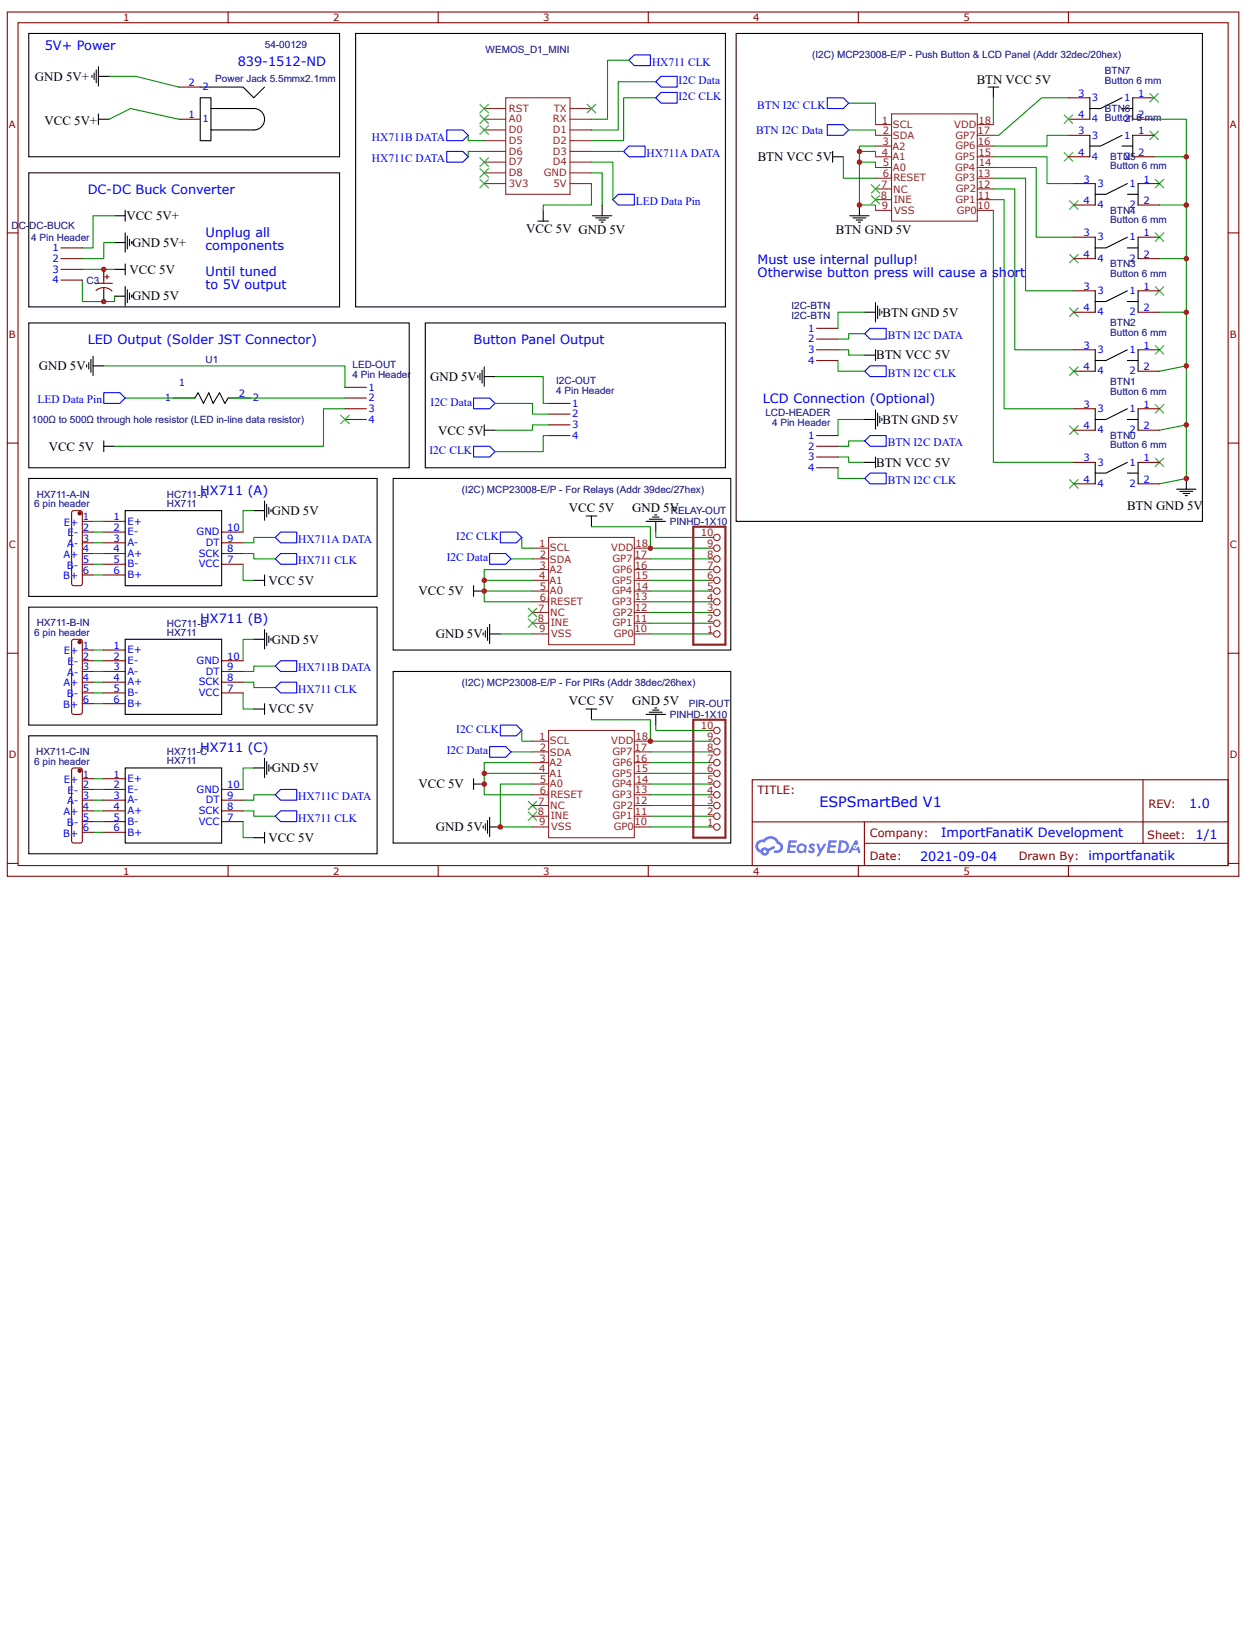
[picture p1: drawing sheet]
<svg xmlns="http://www.w3.org/2000/svg" width="216mm" height="279mm" viewBox="0 0 216 279" stroke-linecap="round" stroke-linejoin="round" font-family="sans-serif">
<g fill="none" stroke="#800" stroke-width=".18">
<path d="M1.3 2.1h211.1v148.1h-211.1zM3.1 3.9h207.5v144.5h-207.5zM39.1 2.1v1.8M75.1 2.1v1.8M111.2 2.1v1.8M147.2 2.1v1.8M183.2 2.1v1.8M1.3 39.9h1.8M210.6 39.9h1.8M1.3 75.9h1.8M210.6 75.9h1.8M1.3 112h1.8"/>
<path d="M210.6 112h1.8M129 133.7h81.6v14.7h-81.6zM196 133.7v10.9M1.3 148h1.8M39.1 148.4v1.8M75.1 148.4v1.8M111.2 148.4v1.8M129 140.9h81.5M147.2 148.4v1.8M148.2 144.6h62.3M148.2 140.9v7.3M183.2 148.4v1.8"/>
<path d="M210.6 148h1.8"/>
</g>
<g fill="#58f">
<path d="M138.9 144.7l.4-.1h.3l.2 .2-.2 .3a.25 .25 0 0 0-.2-.2 .25 .25 0 0 0-.3 .1v.1a.76 .76 0 0 1 .5 1l-.6 .1-.5-.2 .3-.3 .4 .2 .1-.2a.92 .92 0 0 1-.5-.9z"/>
<path d="M140 144.6h.4l.3 1 .6-1h.4l-1.3 2.2h-.4l.5-.8z"/>
<path d="M135.2 144l1.4 .1 .1 .1-.2 .2h-.9v.5h.8l.1 .2-.2 .2h-.8l-.1 .5h.8l.1 .1 .1 .3h-1.5z"/>
<path d="M142.1 144l1.4 .1v.1l-.2 .2h-.8l-.1 .5h.8l.2 .2-.2 .2h-.9v.5h.8l.1 .1v.3h-1.4z"/>
<path d="M146.7 144.1h.3l.2 .6-.3 .2a.37 .37 0 0 0-.6 .1 .37 .37 0 0 0 .3 .5 .37 .37 0 0 0 .4-.3l.3-.1 .3 1.1h-.4l-.2-.5h-.8l-.3 .5h-.5z"/>
<path d="M143.9 144l-.3 2.2h.7a1.1 1.1 0 0 0 1.3-1.1 1.1 1.1 0 0 0-1.3-1.1zM144.3 144.4a.74 .74 0 0 1 .9 .9 .74 .74 0 0 1-1.1 .5z"/>
<path d="M136.8 144.9a.8 .8 0 0 0 0 1.1 .8 .8 0 0 0 1.1 .1l.3 .1 .2-1.2-.3-.1a.79 .79 0 0 0-1.3 0zM137 145.4a.48 .48 0 0 1 .9 0 .48 .48 0 0 1-.9 0z"/>
<path d="M129.9 144.2a1.14 1.14 0 0 0 .5 2 .75 .75 0 0 0 .9 .5 .75 .75 0 0 0 .6-.8l1-.5-.2-.4-1 .5a.76 .76 0 0 0-1.3 .2 .72 .72 0 0 1-.3-1 .72 .72 0 0 1 1-.2 1.11 1.11 0 0 1 1.2-.7 1.11 1.11 0 0 1 .9 .9 .59 .59 0 0 1 .6 .7 .59 .59 0 0 1-.8 .4l-.3 .2a.95 .95 0 0 0 1.1 .1 .98 .98 0 0 0 .5-1 .98 .98 0 0 0-.7-.8 1.64 1.64 0 0 0-2.8-.4h-.4zM130.9 146a.28 .28 0 0 1 .5 0 .28 .28 0 0 1-.5 0z"/>
<circle cx="146.7" cy="145.1" r=".14"/>
</g>
<g fill="none" stroke="#000" stroke-width=".18">
<path d="M4.9 5.7h53.3v21.2h-53.3zM15.8 12.9v.4M16.1 12.5v1.1M16.5 12v2.2M16.9 11.4v3.3M16.9 19.5v1.9M16.9 13.1h1.8M34.3 14.9h7.4l1.8 1.9 1.9-1.9M36.2 18.6h7.3a1.84 1.84 0 0 1 1.9 1.8 1.84 1.84 0 0 1-1.9 1.9h-7.3zM36.2 18.6v-1.8h-1.9v7.3h1.9v-1.8M61 5.7h63.4v46.9h-63.4zM126.2 5.7h80v83.7h-80z"/>
<path d="M169.4 14.9h1.9M170.4 14.9v1.9M4.9 29.6h53.3v23h-53.3zM16.9 20.4h1.8M19.6 37h1.9M21.5 36.1v1.8M21.5 39.9v3.3M92.2 37.9h1.9M93.2 36.1v1.8M101.6 37h3.3M102.2 37.4h2.2M102.7 37.7h1.1"/>
<path d="M103.1 38.1h.3M103.3 35.1v1.9M142.8 26.9h1.8M142.8 26v1.8M145.7 37h3.3M146.3 37.4h2.2M146.8 37.7h1.1M147.2 38.1h.4M147.4 35.1v1.9M4.9 55.4h65.3v24.8h-65.3zM19.6 46.2h1.9M19.6 50.8h1.9"/>
<path d="M19.6 41.6h1.9M21.5 45.3v1.8M21.5 49.1v3.3M21.8 40.5v2.2M21.8 49.7v2.2M22.2 41v1.1M22.2 50.2v1.1M22.6 41.4v.4M22.6 50.6v.4M72.9 55.4h51.5v24.8h-51.5zM148.3 53.5h1.8M150.1 51.9v3.3"/>
<path d="M150.1 60v1.8M150.5 52.4v2.2M150.9 53v1.1M151.2 53.3v.4M14.9 62.5v.4M15.2 62.2v1.1M15.6 61.6v2.2M16 62.7h1.8M16 61.1v3.3M17.8 76.5h1.8M17.8 75.6v1.8M33.4 68.2l.6-.9 .9 1.8 .9-1.8 .7 1.8 1.1-1.8 1 1.8 .5-.9h.2"/>
<path d="M81.9 64.4v.3M82.3 64v1.1M82.7 63.5v2.2M83 73.7h1.9M83 62.9v3.3M83 72.8v1.9M83 64.6h1.9M148.3 60.9h1.8M148.3 71.9h1.8M148.3 79.3h1.8M150.1 70.3v3.3M150.1 78.3v1.9"/>
<path d="M150.5 70.8v2.2M150.9 71.4v1.1M151.2 71.7v.4M4.9 82h59.8v20.2h-59.8zM21.5 87.5h16.5v12.9h-16.5zM43.5 87.5h1.9M43.5 99.5h1.9M45.4 85.9v3.3M45.4 98.6v1.8M45.7 86.4v2.2M46.1 87v1.1M46.5 87.3v.4"/>
<path d="M201.8 83.9h3.3M202.3 84.2h2.2M202.9 84.6h1.1M203.3 85h.3M203.4 82v1.9"/>
</g>
<g fill="none" stroke="#080" stroke-width=".18">
<path d="M18.7 13.1h4.6l7.4 1.8M107.9 10.3h-3.7v10.1h-2.8M112.5 16.8h-5.6v7.3h-5.5M112.5 14h-6.5v8.3h-4.6M145.5 17.7h4.6v3.7M170.4 16.8v4.6M183.2 16.8h-4.6l-7.3 6.4h-.9M18.7 20.4l3.7-1.8 8.3 1.8M19.6 37h-3.6v5.5h-1.9M101.4 29.6h1.9v5.5M101.4 27.8h3.7v6.4M101.4 31.5v3.6h-8.2v1"/>
<path d="M101.4 26h5.5M144.6 26.9v3.6h5.5M145.5 22.3h4.6v.9M147.4 26h2.7v.9M147.4 27.8h2.7v.9M150.1 25h-2.7v10.1h2.7v1M170.4 26.9h9.1v4.6h4.6M170.4 28.7h7.3v12h6.4M170.4 30.5h5.5v19.3h8.2M170.4 32.4h3.6v27.6h10.1M170.4 34.2h1.8v35.9h11.9M170.4 36.1v43.2h13.7"/>
<path d="M197.9 26.9h5.5v8.2M198.8 35.1h4.6v9.2M14.1 48v3.7h5.5v-.9M14.1 46.2h5.5M143.7 60h1.8v.9h2.8M148.3 53.5h-4.6v2.8M148.3 57.2h-2.8v.9h-1.8M198.8 53.5h4.6v9.2M198.8 44.3h4.6v9.2M17.8 62.7h41.3v3.7M21.5 68.2h11.9M59.1 70.1h-3.6v6.4h-35.9"/>
<path d="M84.9 64.6h8.3v4.5h.9M84.9 69.1h6.4v1.9h2.8M94.1 72.8h-2.8v.9h-6.4M94.1 74.7h-.9v2.7h-8.3M143.7 61.8v1.8h4.6M143.7 78.3h1.8v1h2.8M148.3 75.6h-2.8v.9h-1.8M148.3 71.9h-4.6v2.8M198.8 73.7l4.6-.9v9.2l-4.6 .9M198.8 63.6l4.6-.9v10.1M41.7 96.7v2.8h1.8M43.5 87.5h-1.8v3.7"/>
<path d="M143.7 80.2v1.8h4.6"/>
</g>
<g fill="none" stroke="#8d2323" stroke-width=".18">
<path d="M83 18.6h3.7M86.7 16.8h11v16.5h-11zM97.7 18.6h3.7M152.9 19.5h14.7v18.4h-14.7zM83 31.5h3.7M83 29.6h3.7M83 22.3h3.7M83 20.4h3.7M83 27.8h3.7M83 26h3.7M83 24.1h3.7M97.7 31.5h3.7"/>
<path d="M97.7 29.6h3.7M97.7 22.3h3.7M97.7 20.4h3.7M97.7 27.8h3.7M97.7 26h3.7M97.7 24.1h3.7M150.1 21.4h2.8M150.1 23.2h2.8M150.1 25h2.8M150.1 26.9h2.8M150.1 28.7h2.8M150.1 30.5h2.8"/>
<path d="M150.1 32.4h2.8M150.1 34.2h2.8M150.1 36.1h2.8M167.6 21.4h2.8M167.6 23.2h2.8M167.6 25h2.8M167.6 26.9h2.8M167.6 28.7h2.8M167.6 30.5h2.8M167.6 32.4h2.8M167.6 34.2h2.8M167.6 36.1h2.8"/>
</g>
<g fill="#000">
<path d="M82.3 17.9l1.5 1.4zM83.8 17.9l-1.5 1.4z"/>
<path d="M82.3 19.7l1.5 1.5zM83.8 19.7l-1.5 1.5z"/>
<path d="M100.7 17.9l1.5 1.4zM102.2 17.9l-1.5 1.4z"/>
<path d="M82.3 21.5l1.5 1.5zM82.3 23l1.5-1.5z"/>
<path d="M82.3 30.7l1.5 1.5zM83.8 30.7l-1.5 1.5z"/>
<path d="M82.3 28.9l1.5 1.5zM83.8 28.9l-1.5 1.5z"/>
<path d="M82.3 27.1l1.5 1.4zM83.8 27.1l-1.5 1.4z"/>
<path d="M149.4 31.7l1.5 1.4zM150.9 31.7l-1.5 1.4z"/>
<path d="M149.4 33.5l1.5 1.5zM150.9 33.5l-1.5 1.5z"/>
<path d="M58.4 71.2l1.5 1.4zM59.9 71.2l-1.5 1.4z"/>
</g>
<g fill="none" stroke="#3c3" stroke-width=".18">
<path d="M82.3 17.9l1.5 1.4M82.3 19.7l1.5 1.5M83.8 17.9l-1.5 1.4M83.8 19.7l-1.5 1.5M100.7 17.9l1.5 1.4M102.2 17.9l-1.5 1.4M82.3 21.5l1.5 1.5M82.3 30.7l1.5 1.5M82.3 28.9l1.5 1.5M82.3 27.1l1.5 1.4M83.8 21.5l-1.5 1.5M83.8 30.7l-1.5 1.5"/>
<path d="M83.8 28.9l-1.5 1.5M83.8 27.1l-1.5 1.4M149.4 31.7l1.5 1.4M149.4 33.5l1.5 1.5M150.9 31.7l-1.5 1.4M150.9 33.5l-1.5 1.5M58.4 71.2l1.5 1.4M59.9 71.2l-1.5 1.4"/>
</g>
<g fill="none" stroke="#00f" stroke-width=".18">
<path d="M107.9 10.3l.9-.9h2.7v1.8h-2.7zM112.5 16.8l.9-1h2.7v1.9h-2.7zM112.5 14l.9-.9h2.7v1.8h-2.7zM141.9 16.8h2.7l.9 .9-.9 .9h-2.7zM106 33.3h2.8v1.8h-2.8l-.9-.9zM107.9 25h2.7v1.9h-2.7l-1-.9zM141.9 21.4h2.7l.9 .9-.9 .9h-2.7zM149.2 56.3h2.8v1.8h-2.8l-.9-.9zM17.8 67.3h2.8l.9 .9-.9 .9h-2.8zM81.2 68.2h2.8l.9 .9-.9 1h-2.8zM81.2 76.5h2.8l.9 .9-.9 .9h-2.8zM149.2 62.7h2.8v1.9h-2.8l-.9-1z"/>
<path d="M149.2 74.7h2.8v1.8h-2.8l-.9-.9zM48.1 94.9h2.8v1.8h-2.8l-.9-.9zM48.1 91.2h2.8v1.8h-2.8l-.9-.9zM149.2 81.1h2.8v1.8h-2.8l-.9-.9z"/>
</g>
<g fill="none" stroke="#800" stroke-width=".18">
<path d="M30.7 14.9h3.6M30.7 20.4h3.6M10.4 42.5h3.7M10.4 44.3h3.7M10.4 46.2h3.7M10.4 48h3.7M140 56.3h3.7M140 58.1h3.7M140 60h3.7M29.7 68.2h3.7M39.3 68.2h3.7M59.1 68.2h3.7"/>
<path d="M59.1 66.4h3.7M59.1 70.1h3.7M59.1 71.9h3.7M94.1 69.1h3.6M94.1 71h3.6M94.1 72.8h3.6M94.1 74.7h3.6M140 61.8h3.7M140 74.7h3.7M140 76.5h3.7M140 78.3h3.7M12.4 87.6l.2-.1h1.2l.3 .3v12.2l-.3 .4h-1.2l-.3-.3v-12.2z"/>
<path d="M17.8 91.2h3.7M17.8 89.4h3.7M17.8 93h3.7M17.8 94.9h3.7M17.8 98.6h3.7M17.8 96.7h3.7M38 91.2h3.7M38 93h3.7M38 94.9h3.7M38 96.7h3.7M140 80.2h3.7"/>
</g>
<circle cx="13.7" cy="88" r=".28" fill="#800"/>
<g fill="none" stroke="#800" stroke-width=".18">
<path d="M14.1 89.4h1.9M14.1 91.2h1.9M14.1 93h1.9M14.1 94.9h1.9M14.1 96.7h1.9M14.1 98.6h1.9M12.4 109.7l.2-.1h1.2l.3 .3v12.2l-.3 .3h-1.2l-.3-.2v-12.2z"/>
<circle cx="13.7" cy="88" r=".28"/>
</g>
<g fill="none" stroke="#080" stroke-width=".18">
<path d="M80.3 23.2v.9h2.7M83 26h-2.7v.9M19.6 41.6h-1.8v2.7h-3.7M39.3 68.2h19.8M16 89.4h1.8M16 91.2h1.8M16 93h1.8M16 94.9h1.8M16 96.7h1.8M16 98.6h1.8M41.7 94.9h1.8v.9h3.7M47.2 92.1h-3.7v.9h-1.8"/>
<path d="M16 118.8h1.8M16 116.9h1.8M16 115.1h1.8M16 113.3h1.8M16 111.4h1.8M41.7 116.9h1.8v1h3.7M47.2 114.2h-3.7v.9h-1.8M16 120.6h1.8"/>
</g>
<g fill="#000">
<path d="M182.5 26.1l1.5 1.5zM184 26.1l-1.5 1.5z"/>
<path d="M183.4 34.4l1.5 1.5zM184.9 34.4l-1.5 1.5z"/>
<path d="M197.2 22.5l1.5 1.4zM198.7 22.5l-1.5 1.4z"/>
<path d="M198.1 39.9l1.5 1.5zM199.6 39.9l-1.5 1.5z"/>
<path d="M198.1 30.7l1.5 1.5zM199.6 30.7l-1.5 1.5z"/>
<path d="M183.4 52.8l1.5 1.5zM184.9 52.8l-1.5 1.5z"/>
<path d="M183.4 43.6l1.5 1.5zM184.9 43.6l-1.5 1.5z"/>
<path d="M198.1 59.2l1.5 1.5zM199.6 59.2l-1.5 1.5z"/>
<path d="M198.1 49.1l1.5 1.5zM198.1 50.6l1.5-1.5z"/>
<path d="M183.4 62.9l1.5 1.5zM184.9 62.9l-1.5 1.5z"/>
<path d="M183.4 73l1.5 1.5zM184.9 73l-1.5 1.5z"/>
<path d="M198.1 69.3l1.5 1.5zM199.6 69.3l-1.5 1.5z"/>
<path d="M198.1 78.5l1.5 1.5zM199.6 78.5l-1.5 1.5z"/>
<path d="M183.4 82.2l1.5 1.5zM184.9 82.2l-1.5 1.5z"/>
</g>
<g fill="none" stroke="#3c3" stroke-width=".18">
<path d="M182.5 26.1l1.5 1.5M183.4 34.4l1.5 1.5M184 26.1l-1.5 1.5M184.9 34.4l-1.5 1.5M197.2 22.5l1.5 1.4M198.1 39.9l1.5 1.5M198.1 30.7l1.5 1.5M198.7 22.5l-1.5 1.4M199.6 39.9l-1.5 1.5M199.6 30.7l-1.5 1.5M183.4 52.8l1.5 1.5M183.4 43.6l1.5 1.5"/>
<path d="M184.9 52.8l-1.5 1.5M184.9 43.6l-1.5 1.5M198.1 59.2l1.5 1.5M198.1 49.1l1.5 1.5M199.6 59.2l-1.5 1.5M199.6 49.1l-1.5 1.5M183.4 62.9l1.5 1.5M183.4 73l1.5 1.5M184.9 62.9l-1.5 1.5M184.9 73l-1.5 1.5M198.1 69.3l1.5 1.5M198.1 78.5l1.5 1.5"/>
<path d="M199.6 69.3l-1.5 1.5M199.6 78.5l-1.5 1.5M183.4 82.2l1.5 1.5M184.9 82.2l-1.5 1.5"/>
</g>
<path d="M76.6 22.3h2.8l.9 .9-.9 .9h-2.8zM76.6 26h2.8l.9 .9-.9 .9h-2.8z" fill="none" stroke="#00f" stroke-width=".18"/>
<circle cx="13.7" cy="110" r=".28" fill="#800"/>
<g fill="none" stroke="#800" stroke-width=".18">
<path d="M14.1 111.4h1.9M14.1 113.3h1.9M14.1 115.1h1.9M14.1 116.9h1.9M14.1 118.8h1.9M17.8 111.4h3.7M17.8 113.3h3.7M17.8 115.1h3.7M17.8 116.9h3.7M17.8 118.8h3.7M38 113.3h3.7M38 115.1h3.7"/>
<path d="M38 116.9h3.7M38 118.8h3.7M12.4 131.7l.2-.1h1.2l.3 .3v12.2l-.3 .4h-1.2l-.3-.3v-12.2zM14.1 120.6h1.9M17.8 120.6h3.7"/>
<circle cx="13.7" cy="110" r=".28"/>
</g>
<path d="M41.7 118.8v2.7h1.8M43.5 109.6h-1.8v3.7M16 139h1.8M16 137.2h1.8M16 135.3h1.8M16 133.5h1.8M41.7 139h1.8v.9h3.7M47.2 136.2h-3.7v1h-1.8M16 142.7h1.8M16 140.8h1.8" fill="none" stroke="#080" stroke-width=".18"/>
<path d="M48.1 113.3h2.8v1.8h-2.8l-.9-.9zM48.1 116.9h2.8v1.9h-2.8l-.9-.9z" fill="none" stroke="#00f" stroke-width=".18"/>
<path d="M4.9 104.1h59.8v20.2h-59.8zM21.5 109.6h16.5v12.9h-16.5zM43.5 109.6h1.9M45.4 107.9v3.3M45.7 108.5v2.2M46.1 109v1.1M46.5 109.4v.4M43.5 121.5h1.9M45.4 120.6v1.9" fill="none" stroke="#000" stroke-width=".18"/>
<circle cx="13.7" cy="132.1" r=".28" fill="#800"/>
<g fill="none" stroke="#800" stroke-width=".18">
<path d="M183.2 16.8h3.7M194.2 16.8h3.7M183.2 20.4h3.7M183.2 23.2h3.7M183.2 26.9h3.7M184.1 31.5h3.7M184.1 35.1h3.7M194.2 20.4h3.7M194.2 23.2h3.7M194.2 26.9h3.7M195.2 31.5h3.6M195.2 35.1h3.6"/>
<path d="M16.3 48.6h3M16.5 49.8a1.98 1.98 0 0 1 2.7 .1M17.8 48v.6M17.8 49.3v.5M18 47.5h.7M18.3 47.1v.7M184.1 40.7h3.7M184.1 44.3h3.7M184.1 49.8h3.7M184.1 53.5h3.7M184.1 60h3.7M195.2 40.7h3.6"/>
<path d="M195.2 44.3h3.6M195.2 49.8h3.6M195.2 53.5h3.6M195.2 60h3.6M184.1 63.6h3.7M184.1 70.1h3.7M184.1 73.7h3.7M184.1 79.3h3.7M195.2 63.6h3.6M195.2 70.1h3.6M195.2 73.7h3.6M195.2 79.3h3.6"/>
<path d="M184.1 82.9h3.7M195.2 82.9h3.6M14.1 133.5h1.9M14.1 135.3h1.9M14.1 137.2h1.9M14.1 139h1.9M17.8 133.5h3.7M17.8 135.3h3.7M17.8 137.2h3.7M17.8 139h3.7M38 135.3h3.7M38 137.2h3.7"/>
<path d="M38 139h3.7M14.1 140.8h1.9M14.1 142.7h1.9M17.8 140.8h3.7M17.8 142.7h3.7M38 140.8h3.7"/>
<circle cx="13.7" cy="132.1" r=".28"/>
</g>
<g fill="none" stroke="#080" stroke-width=".18">
<path d="M183.2 23.2h-3.7v1.8h-9.1M197.9 20.4h5.5v6.5M83 99.5h8.3M87.6 95.8h3.7M89.5 92.1v1.9h1.8M91.3 97.6h-8.3v3.7M101.4 90.3h10.1v3.7h10.1M111.5 99.5h10.1M111.5 97.6h10.1M111.5 95.8h10.1M112.5 91.2v.9h9.1M83 101.3v1.9h8.3"/>
<path d="M83 101.3h8.3M85.8 108.7h5.5M111.5 108.7h10.1M111.5 106.8h10.1M111.5 105h10.1M111.5 103.2h10.1M111.5 101.3h10.1M43.5 131.6h-1.8v3.7M83 132.6h8.3M87.6 128.9h3.7M89.5 125.2v1.8h1.8M91.3 134.4h-5.5v7.4h5.5"/>
<path d="M91.3 130.7h-8.3v5.5h8.3M101.4 123.4h10.1v3.6h10.1M111.5 128.9h10.1M111.5 132.6h10.1M111.5 130.7h10.1M111.5 134.4h10.1M111.5 136.2h10.1M111.5 138.1h10.1M111.5 139.9h10.1M112.5 124.3v.9h9.1M41.7 140.8v2.8h1.8M111.5 141.8h10.1"/>
</g>
<path d="M84 94.9h2.7l.9 .9-.9 .9h-2.7zM85.8 91.2h2.8l.9 .9-.9 .9h-2.8zM48.1 135.3h2.8v1.9h-2.8l-.9-1zM48.1 139h2.8v1.8h-2.8l-.9-.9zM84 128h2.7l.9 .9-.9 .9h-2.7zM85.8 124.3h2.8l.9 .9-.9 .9h-2.8z" fill="none" stroke="#00f" stroke-width=".18"/>
<g fill="none" stroke="#000" stroke-width=".18">
<path d="M186.9 16.8v3.6M192.4 16.8l-3.7 1.8h-1.8M192.4 18.6h1.8M194.2 16.8v3.6M186.9 23.2v3.7M187.8 31.5v3.6M192.4 23.2l-3.7 1.8h-1.8M192.4 25h1.8M193.3 31.5l-3.6 1.8h-1.9M193.3 33.3h1.9M194.2 23.2v3.7M195.2 31.5v3.6"/>
<path d="M17.8 46.2v1.8M17.8 49.8v1.9M187.8 40.7v3.6M187.8 49.8v3.7M187.8 60v3.6M193.3 40.7l-3.6 1.8h-1.9M193.3 49.8l-3.6 1.9h-1.9M193.3 60l-3.6 1.8h-1.9M193.3 42.5h1.9M193.3 51.7h1.9M195.2 40.7v3.6M195.2 49.8v3.7"/>
<path d="M195.2 60v3.6M187.8 70.1v3.6M187.8 79.3v3.6M193.3 70.1l-3.6 1.8h-1.9M193.3 79.3l-3.6 1.8h-1.9M193.3 61.8h1.9M193.3 71.9h1.9M195.2 70.1v3.6M195.2 79.3v3.6M67.4 82h57.9v29.4h-57.9zM100.5 88.4h1.8M101.4 88.4v1.9"/>
<path d="M110.8 89.4h3.3M111.4 89h2.2M111.9 88.6h1.1M112.3 88.3h.3M112.5 89.4v1.8M193.3 81.1h1.9M67.4 115.1h57.9v29.4h-57.9zM81.2 101.3h1.8M81.2 100.4v1.8M82.9 108.5v.3M83.2 108.1v1.1M83.6 107.6v2.2"/>
<path d="M84 108.7h1.8M84 107v3.3M4.9 126.1h59.8v20.2h-59.8zM21.5 131.6h16.5v12.9h-16.5zM43.5 131.6h1.9M45.4 130v3.3M45.7 130.5v2.2M46.1 131.1v1.1M46.5 131.5v.3M81.2 133.5v1.8M81.2 134.4h1.8M100.5 121.5h1.8"/>
<path d="M101.4 121.5v1.9M110.8 122.5h3.3M111.4 122.1h2.2M111.9 121.7h1.1M112.3 121.3h.3M112.5 122.5v1.8M43.5 143.6h1.9M45.4 142.7v1.8M82.9 141.6v.3M83.2 141.2v1.1M83.6 140.6v2.3M84 140.1v3.3"/>
<path d="M84 141.8h1.8"/>
</g>
<g fill="none" stroke="#8d2323" stroke-width=".18">
<path d="M91.3 94h2.8M91.3 95.8h2.8M91.3 97.6h2.8M91.3 99.5h2.8M94.1 92.1h14.7v18.4h-14.7zM108.8 94h2.7M108.8 95.8h2.7M108.8 97.6h2.7M108.8 99.5h2.7M121.6 92.1h.8M121.6 94h.8M121.6 95.8h.8"/>
<path d="M121.6 97.6h.8M121.6 99.5h.8M91.3 101.3h2.8M91.3 103.2h2.8M91.3 105h2.8M91.3 106.8h2.8M91.3 108.7h2.8M108.8 101.3h2.7M108.8 103.2h2.7M108.8 105h2.7M108.8 106.8h2.7M108.8 108.7h2.7"/>
<path d="M121.6 101.3h.8M121.6 103.2h.8M121.6 105h.8M121.6 106.8h.8M121.6 108.7h.8M91.3 127h2.8M91.3 128.9h2.8M91.3 130.7h2.8M91.3 132.6h2.8M91.3 134.4h2.8M91.3 136.2h2.8M91.3 138.1h2.8"/>
<path d="M91.3 139.9h2.8M94.1 125.2h14.7v18.4h-14.7zM108.8 127h2.7M108.8 128.9h2.7M108.8 130.7h2.7M108.8 132.6h2.7M108.8 134.4h2.7M108.8 136.2h2.7M108.8 138.1h2.7M108.8 139.9h2.7M121.6 125.2h.8M121.6 127h.8"/>
<path d="M121.6 128.9h.8M121.6 130.7h.8M121.6 132.6h.8M121.6 134.4h.8M121.6 136.2h.8M121.6 138.1h.8M121.6 139.9h.8M91.3 141.8h2.8M108.8 141.8h2.7M121.6 141.8h.8"/>
<circle cx="122.9" cy="94" r=".55"/>
<circle cx="122.9" cy="95.8" r=".55"/>
<circle cx="122.9" cy="92.1" r=".55"/>
<circle cx="122.9" cy="97.6" r=".55"/>
<circle cx="122.9" cy="99.5" r=".55"/>
<circle cx="122.9" cy="108.7" r=".55"/>
<circle cx="122.9" cy="101.3" r=".55"/>
<circle cx="122.9" cy="103.2" r=".55"/>
<circle cx="122.9" cy="106.8" r=".55"/>
<circle cx="122.9" cy="105" r=".55"/>
<circle cx="122.9" cy="134.4" r=".55"/>
<circle cx="122.9" cy="139.9" r=".55"/>
<circle cx="122.9" cy="136.2" r=".55"/>
<circle cx="122.9" cy="130.7" r=".55"/>
<circle cx="122.9" cy="138.1" r=".55"/>
<circle cx="122.9" cy="128.9" r=".55"/>
<circle cx="122.9" cy="132.6" r=".55"/>
<circle cx="122.9" cy="127" r=".55"/>
<circle cx="122.9" cy="125.2" r=".55"/>
<circle cx="122.9" cy="141.8" r=".55"/>
</g>
<g fill="#000">
<path d="M182.5 19.7l1.5 1.5zM184 19.7l-1.5 1.5z"/>
<path d="M197.2 16l1.5 1.5zM198.7 16l-1.5 1.5z"/>
<path d="M90.6 104.3l1.5 1.4zM92.1 104.3l-1.5 1.4z"/>
<path d="M90.6 106.1l1.5 1.5zM92.1 106.1l-1.5 1.5z"/>
<path d="M90.6 139.2l1.5 1.4zM92.1 139.2l-1.5 1.4z"/>
<path d="M90.6 137.3l1.5 1.5zM92.1 137.3l-1.5 1.5z"/>
</g>
<path d="M182.5 19.7l1.5 1.5M184 19.7l-1.5 1.5M197.2 16l1.5 1.5M198.7 16l-1.5 1.5M90.6 104.3l1.5 1.4M90.6 106.1l1.5 1.5M92.1 104.3l-1.5 1.4M92.1 106.1l-1.5 1.5M90.6 139.2l1.5 1.4M90.6 137.3l1.5 1.5M92.1 139.2l-1.5 1.4M92.1 137.3l-1.5 1.5" fill="none" stroke="#3c3" stroke-width=".18"/>
<path d="M118.9 90.3h5.5v20.2h-5.5zM118.9 123.4h5.5v20.2h-5.5z" fill="none" stroke="#8d2323" stroke-width=".37"/>
<g fill="#c00">
<circle cx="147.4" cy="35.1" r=".46"/>
<circle cx="147.4" cy="26" r=".46"/>
<circle cx="147.4" cy="27.8" r=".46"/>
<circle cx="203.4" cy="72.8" r=".46"/>
<circle cx="203.4" cy="62.7" r=".46"/>
<circle cx="203.4" cy="82" r=".46"/>
<circle cx="83" cy="99.5" r=".46"/>
<circle cx="83" cy="101.3" r=".46"/>
<circle cx="83" cy="134.4" r=".46"/>
<circle cx="83" cy="132.6" r=".46"/>
<circle cx="85.8" cy="141.8" r=".46"/>
<circle cx="111.5" cy="94" r=".46"/>
<circle cx="111.5" cy="127" r=".46"/>
<circle cx="203.4" cy="53.5" r=".46"/>
<circle cx="203.4" cy="44.3" r=".46"/>
<circle cx="203.4" cy="35.1" r=".46"/>
<circle cx="203.4" cy="26.9" r=".46"/>
<circle cx="17.8" cy="46.2" r=".46"/>
<circle cx="17.8" cy="51.7" r=".46"/>
</g>
<text font-size="2.5" fill="#00f" x="140.5" y="138.4">ESPSmartBed V1</text>
<g font-size="2.2" fill="#00f">
<text x="7.7" y="8.5">5V+ Power</text>
<text x="40.8" y="11.2">839-1512-ND</text>
<text x="15" y="33.3">DC-DC Buck Converter</text>
<text x="35.3" y="40.7">Unplug all</text>
<text x="35.3" y="42.9">components</text>
<text x="35.3" y="47.3">Until tuned</text>
<text x="129.9" y="45.3">Must use internal pullup!</text>
<text x="129.9" y="47.5">Otherwise button press will cause a sh</text>
<text x="172.7" y="47.5">o</text>
<text x="174" y="47.5">rt</text>
<text x="35.3" y="49.5">to 5V output</text>
<text x="15" y="59">LED Output (Solder JST Connector)</text>
<text x="81.2" y="59">Button Panel Output</text>
<text x="130.8" y="69.1">LCD Connection (Optional)</text>
<text x="34.3" y="84.8">HX711 (A)</text>
<text x="34.3" y="106.8">HX711 (B)</text>
<text x="34.3" y="128.9">HX711 (C)</text>
<text x="161.4" y="143.5">ImportFanatiK Development</text>
<text x="203.9" y="138.5">1.0</text>
<text x="205" y="143.9">1/1</text>
<text x="157.8" y="147.5">2021-09-04</text>
<text x="186.6" y="147.5">importfanatik</text>
</g>
<g font-size="2.2">
<text x="6" y="13.8">GND 5V+</text>
<text x="167.5" y="14.3">BTN VCC 5V</text>
<text x="7.7" y="21.4">VCC 5V+</text>
<text x="129.9" y="27.6">BTN VCC 5V</text>
<text x="21.7" y="37.7">VCC 5V+</text>
<text x="90.3" y="40">VCC 5V GND 5V</text>
<text x="143.3" y="40.1">BTN GND 5V</text>
<text x="22.2" y="46.9">VCC 5V</text>
<text x="22.7" y="42.3">GND 5V+</text>
<text x="22.7" y="51.5">GND 5V</text>
<text x="151.4" y="54.3">BTN GND 5V</text>
<text x="6.7" y="63.5">GND 5V</text>
<text x="73.8" y="65.3">GND 5V</text>
<text x="150.2" y="61.6">BTN VCC 5V</text>
<text x="8.4" y="77.2">VCC 5V</text>
<text x="75.1" y="74.5">VCC 5V</text>
<text x="151.4" y="72.6">BTN GND 5V</text>
<text x="150.2" y="80">BTN VCC 5V</text>
<text x="46.6" y="88.3">GND 5V</text>
<text x="97.5" y="87.8">VCC 5V</text>
<text x="108.4" y="87.7">GND 5V</text>
<text x="193.3" y="87.4">BTN GND 5V</text>
<text x="46.1" y="100.2">VCC 5V</text>
<text x="71.8" y="102">VCC 5V</text>
<text x="46.6" y="110.3">GND 5V</text>
<text x="74.7" y="109.4">GND 5V</text>
<text x="46.1" y="122.3">VCC 5V</text>
<text x="97.5" y="120.9">VCC 5V</text>
<text x="108.4" y="120.8">GND 5V</text>
<text x="46.6" y="132.4">GND 5V</text>
<text x="71.8" y="135.1">VCC 5V</text>
<text x="74.7" y="142.5">GND 5V</text>
<text x="46.1" y="144.3">VCC 5V</text>
</g>
<g font-size="2" fill="#00f">
<text x="111.8" y="11.2">HX711 CLK</text>
<text x="116.3" y="17.2">I2C CLK</text>
<text x="116.4" y="14.4">I2C Data</text>
<text x="129.7" y="22.9">BTN I2C Data</text>
<text x="129.8" y="18.6">BTN I2C CLK</text>
<text x="63.8" y="24.1">HX711B DATA</text>
<text x="63.8" y="27.8">HX711C DATA</text>
<text x="110.9" y="26.9">HX711A DATA</text>
<text x="109.1" y="35.1">LED Data Pin</text>
<text x="152.2" y="58.1">BTN I2C DATA</text>
<text x="152.2" y="64.6">BTN I2C CLK</text>
<text x="6.4" y="69.1">LED Data Pin</text>
<text x="73.8" y="69.5">I2C Data</text>
<text x="73.6" y="77.8">I2C CLK</text>
<text x="152.2" y="76.5">BTN I2C DATA</text>
<text x="152.2" y="82.9">BTN I2C CLK</text>
<text x="51.2" y="93">HX711A DATA</text>
<text x="78.2" y="92.5">I2C CLK</text>
<text x="51.2" y="96.7">HX711 CLK</text>
<text x="76.6" y="96.2">I2C Data</text>
<text x="51.2" y="115.1">HX711B DATA</text>
<text x="51.2" y="118.8">HX711 CLK</text>
<text x="78.2" y="125.6">I2C CLK</text>
<text x="76.6" y="129.3">I2C Data</text>
<text x="51.2" y="137.2">HX711C DATA</text>
<text x="51.2" y="140.8">HX711 CLK</text>
</g>
<g font-size="2" fill="#800">
<text x="129.9" y="136.1">TITLE:</text>
<text x="149.1" y="143.5">Company:</text>
<text x="196.8" y="143.8">Sheet:</text>
<text x="196.9" y="138.5">REV:</text>
<text x="149.1" y="147.4">Date:</text>
<text x="174.7" y="147.5">Drawn By:</text>
</g>
<g font-size="1.7" fill="#800">
<text x="21.1" y="3.6">1</text>
<text x="57.1" y="3.6">2</text>
<text x="93.2" y="3.6">3</text>
<text x="129.2" y="3.6">4</text>
<text x="165.2" y="3.6">5</text>
<text x="1.5" y="21.9">A</text>
<text x="210.9" y="21.9">A</text>
<text x="1.5" y="57.9">B</text>
<text x="210.9" y="57.9">B</text>
<text x="1.5" y="94">C</text>
<text x="210.9" y="94">C</text>
<text x="1.5" y="130">D</text>
<text x="210.9" y="130">D</text>
<text x="21.1" y="149.9">1</text>
<text x="57.1" y="149.9">2</text>
<text x="93.2" y="149.9">3</text>
<text x="129.2" y="149.9">4</text>
<text x="165.2" y="149.9">5</text>
</g>
<g font-size="1.7" fill="#000080">
<text x="45.4" y="8.2">54-00129</text>
<text x="83.3" y="9.1">WEMOS_D1_MINI</text>
<text x="139.3" y="10">(I2C) MCP23008-E/P - Push Button &amp; LCD Panel (Addr 32dec/20hex)</text>
<text x="36.9" y="14">Power Jack 5.5mmx2.1mm</text>
<text x="189.5" y="14.3">Button 6 mm</text>
<text x="189.5" y="12.7">BTN7</text>
<text x="189.5" y="19.2">BTN6</text>
<text x="190.4" y="29.1">Button 6 mm</text>
<text x="190.4" y="27.4">BTN5</text>
<text x="2" y="39.2">D</text>
<text x="3.2" y="39.2">C-</text>
<text x="5" y="39.2">DC-BUCK</text>
<text x="5.4" y="41.3">4 Pin Header</text>
<text x="190.4" y="38.2">Button 6 mm</text>
<text x="190.4" y="36.6">BTN4</text>
<text x="190.4" y="47.4">Button 6 mm</text>
<text x="190.4" y="45.8">BTN3</text>
<text x="14.9" y="48.6">C3</text>
<text x="135.7" y="53">I2C-BTN</text>
<text x="135.7" y="54.6">I2C-BTN</text>
<text x="190.4" y="57.5">Button 6 mm</text>
<text x="190.4" y="55.9">BTN2</text>
<text x="35.3" y="62.3">U1</text>
<text x="60.4" y="64.7">4 Pin Header</text>
<text x="60.4" y="63.1">LED-OUT</text>
<text x="95.4" y="65.8">I2C-OUT</text>
<text x="95.4" y="67.5">4 Pin Header</text>
<text x="131.3" y="71.4">LCD-HEADER</text>
<text x="190.4" y="67.6">Button 6 mm</text>
<text x="190.4" y="66">BTN1</text>
<text x="5.5" y="72.5">100Ω to 500Ω through hole resistor (LED in-line data resistor)</text>
<text x="132.4" y="73">4 Pin Header</text>
<text x="190.4" y="76.8">Button 6 mm</text>
<text x="190.4" y="75.2">BTN0</text>
<text x="5.9" y="87">6 pin header</text>
<text x="6.3" y="85.3">HX711-A-IN</text>
<text x="28.6" y="86.9">HX711</text>
<text x="28.6" y="85.4">HC711-A</text>
<text x="79.2" y="84.5">(I2C) MCP23008-E/P - For Relays (Addr 39dec/27hex)</text>
<text x="114.8" y="90">PINHD-1X10</text>
<text x="115" y="88.1">RELAY-OUT</text>
<text x="6.3" y="107.4">HX711-B-IN</text>
<text x="28.6" y="107.4">HC711-B</text>
<text x="5.9" y="109">6 pin header</text>
<text x="28.6" y="109">HX711</text>
<text x="79.2" y="117.6">(I2C) MCP23008-E/P - For PIRs (Addr 38dec/26hex)</text>
<text x="114.8" y="123.1">PINHD-1X10</text>
<text x="118.1" y="121.2">PIR-OUT</text>
<text x="5.9" y="131.1">6 pin header</text>
<text x="6.2" y="129.4">HX711-C-IN</text>
<text x="28.6" y="131">HX711</text>
<text x="28.6" y="129.5">HX711-C</text>
</g>
<g font-size="1.7" fill="#00f">
<text x="32.3" y="14.7">2</text>
<text x="34.7" y="15.5">2</text>
<text x="184.9" y="16.6">3</text>
<text x="187.3" y="17.3">3</text>
<text x="192.8" y="17.3">1</text>
<text x="195.2" y="16.6">1</text>
<text x="32.3" y="20.3">1</text>
<text x="34.7" y="21">1</text>
<text x="184.9" y="20.3">4</text>
<text x="184.9" y="23">3</text>
<text x="187.3" y="21">4 Butto2n 6 mm</text>
<text x="187.3" y="23.7">3</text>
<text x="192.8" y="23.7">1</text>
<text x="195.2" y="20.3">2</text>
<text x="195.2" y="23">1</text>
<text x="184.9" y="26.7">4</text>
<text x="187.3" y="27.4">4</text>
<text x="192.8" y="27.4">2</text>
<text x="195.2" y="26.7">2</text>
<text x="185.8" y="31.3">3</text>
<text x="185.8" y="35">4</text>
<text x="188.2" y="32">3</text>
<text x="188.2" y="35.7">4</text>
<text x="193.7" y="32">1</text>
<text x="193.7" y="35.7">2</text>
<text x="196.1" y="31.3">1</text>
<text x="196.1" y="35">2</text>
<text x="185.8" y="40.5">3</text>
<text x="188.2" y="41.2">3</text>
<text x="193.7" y="41.2">1</text>
<text x="196.1" y="40.5">1</text>
<text x="9" y="43">1</text>
<text x="9" y="44.9">2</text>
<text x="9" y="46.7">3</text>
<text x="185.8" y="44.2">4</text>
<text x="188.2" y="44.9">4</text>
<text x="193.7" y="44.9">2</text>
<text x="196.1" y="44.2">2</text>
<text x="9" y="48.6">4</text>
<text x="185.8" y="49.7">3</text>
<text x="185.8" y="53.3">4</text>
<text x="188.2" y="50.4">3</text>
<text x="193.7" y="50.4">1</text>
<text x="196.1" y="49.7">1</text>
<text x="196.1" y="53.3">2</text>
<text x="138.6" y="56.8">1</text>
<text x="138.6" y="58.7">2</text>
<text x="185.8" y="59.8">3</text>
<text x="188.2" y="54.1">4</text>
<text x="193.7" y="54.1">2</text>
<text x="196.1" y="59.8">1</text>
<text x="138.6" y="60.5">3</text>
<text x="138.6" y="62.3">4</text>
<text x="185.8" y="63.5">4</text>
<text x="188.2" y="60.5">3</text>
<text x="188.2" y="64.2">4</text>
<text x="193.7" y="60.5">1</text>
<text x="193.7" y="64.2">2</text>
<text x="196.1" y="63.5">2</text>
<text x="28.3" y="68.8">1</text>
<text x="30.7" y="66.2">1</text>
<text x="41" y="68">2</text>
<text x="43.3" y="68.8">2</text>
<text x="63.2" y="66.9">1</text>
<text x="63.2" y="68.8">2</text>
<text x="63.2" y="70.6">3</text>
<text x="98.1" y="69.7">1</text>
<text x="98.1" y="71.5">2</text>
<text x="185.8" y="69.9">3</text>
<text x="188.2" y="70.6">3</text>
<text x="193.7" y="70.6">1</text>
<text x="196.1" y="69.9">1</text>
<text x="63.2" y="72.5">4</text>
<text x="98.1" y="73.4">3</text>
<text x="98.1" y="75.2">4</text>
<text x="138.6" y="75.2">1</text>
<text x="138.6" y="77.1">2</text>
<text x="185.8" y="73.6">4</text>
<text x="188.2" y="74.3">4</text>
<text x="193.7" y="74.3">2</text>
<text x="196.1" y="73.6">2</text>
<text x="138.6" y="78.9">3</text>
<text x="138.6" y="80.7">4</text>
<text x="185.8" y="79.1">3</text>
<text x="185.8" y="82.7">4</text>
<text x="188.2" y="79.8">3</text>
<text x="188.2" y="83.5">4</text>
<text x="193.7" y="79.8">1</text>
<text x="193.7" y="83.5">2</text>
<text x="196.1" y="79.1">1</text>
<text x="196.1" y="82.7">2</text>
<text x="14.2" y="89.2">1</text>
<text x="19.5" y="89.2">1</text>
<text x="21.8" y="89.9">E+</text>
<text x="10.9" y="95.6">A+</text>
<text x="11" y="90.1">E+</text>
<text x="11.5" y="93.8">A</text>
<text x="11.6" y="91.9">E</text>
<text x="12.7" y="93.8">-</text>
<text x="12.7" y="91.9">-</text>
<text x="14.2" y="91">2</text>
<text x="14.2" y="92.9">3</text>
<text x="14.2" y="94.7">4</text>
<text x="19.5" y="91">2</text>
<text x="19.5" y="92.9">3</text>
<text x="19.5" y="94.7">4</text>
<text x="21.8" y="91.8">E-</text>
<text x="21.8" y="93.6">A-</text>
<text x="21.8" y="95.4">A+</text>
<text x="33.7" y="91.8">GND</text>
<text x="34.1" y="95.4">SCK</text>
<text x="35.3" y="93.6">DT</text>
<text x="38.9" y="91">10</text>
<text x="38.9" y="92.9">9</text>
<text x="38.9" y="94.7">8</text>
<text x="10.9" y="99.3">B+</text>
<text x="11.5" y="97.5">B</text>
<text x="12.7" y="97.5">-</text>
<text x="14.2" y="96.5">5</text>
<text x="14.2" y="98.4">6</text>
<text x="19.5" y="98.4">6</text>
<text x="19.5" y="96.5">5</text>
<text x="21.8" y="99.1">B+</text>
<text x="21.8" y="97.3">B-</text>
<text x="34.1" y="97.3">VCC</text>
<text x="38.9" y="96.5">7</text>
<text x="11" y="112.2">E+</text>
<text x="11.6" y="114">E</text>
<text x="12.7" y="114">-</text>
<text x="14.2" y="111.2">1</text>
<text x="14.2" y="113.1">2</text>
<text x="19.5" y="113.1">2</text>
<text x="19.5" y="111.2">1</text>
<text x="21.8" y="113.8">E-</text>
<text x="21.8" y="112">E+</text>
<text x="33.7" y="113.8">GND</text>
<text x="38.9" y="113.1">10</text>
<text x="10.9" y="117.7">A+</text>
<text x="11.5" y="119.5">B</text>
<text x="11.5" y="115.8">A</text>
<text x="12.7" y="115.8">-</text>
<text x="12.7" y="119.5">-</text>
<text x="14.2" y="114.9">3</text>
<text x="14.2" y="116.8">4</text>
<text x="14.2" y="118.6">5</text>
<text x="19.5" y="114.9">3</text>
<text x="19.5" y="116.8">4</text>
<text x="19.5" y="118.6">5</text>
<text x="21.8" y="115.7">A-</text>
<text x="21.8" y="117.5">A+</text>
<text x="21.8" y="119.3">B-</text>
<text x="34.1" y="119.3">VCC</text>
<text x="34.1" y="117.5">SCK</text>
<text x="35.3" y="115.7">DT</text>
<text x="38.9" y="114.9">9</text>
<text x="38.9" y="116.8">8</text>
<text x="38.9" y="118.6">7</text>
<text x="10.9" y="121.3">B+</text>
<text x="14.2" y="120.4">6</text>
<text x="19.5" y="120.4">6</text>
<text x="21.8" y="121.2">B+</text>
<text x="11" y="134.2">E+</text>
<text x="11.5" y="137.9">A</text>
<text x="11.6" y="136.1">E</text>
<text x="12.7" y="137.9">-</text>
<text x="12.7" y="136.1">-</text>
<text x="14.2" y="133.3">1</text>
<text x="14.2" y="135.1">2</text>
<text x="14.2" y="137">3</text>
<text x="19.5" y="135.1">2</text>
<text x="19.5" y="133.3">1</text>
<text x="19.5" y="137">3</text>
<text x="21.8" y="135.9">E-</text>
<text x="21.8" y="134">E+</text>
<text x="21.8" y="137.7">A-</text>
<text x="33.7" y="135.9">GND</text>
<text x="35.3" y="137.7">DT</text>
<text x="38.9" y="135.1">10</text>
<text x="38.9" y="137">9</text>
<text x="10.9" y="143.4">B+</text>
<text x="10.9" y="139.7">A+</text>
<text x="11.5" y="141.6">B</text>
<text x="12.7" y="141.6">-</text>
<text x="14.2" y="138.8">4</text>
<text x="14.2" y="140.6">5</text>
<text x="14.2" y="142.5">6</text>
<text x="19.5" y="138.8">4</text>
<text x="19.5" y="142.5">6</text>
<text x="19.5" y="140.6">5</text>
<text x="21.8" y="139.5">A+</text>
<text x="21.8" y="143.2">B+</text>
<text x="21.8" y="141.4">B-</text>
<text x="34.1" y="141.4">VCC</text>
<text x="34.1" y="139.5">SCK</text>
<text x="38.9" y="138.8">8</text>
<text x="38.9" y="140.6">7</text>
</g>
<g font-size="1.7" fill="#8d2323">
<text x="87.3" y="22.8">D0</text>
<text x="87.3" y="21">A0</text>
<text x="87.3" y="19.2">RST</text>
<text x="94.8" y="22.8">D1</text>
<text x="94.8" y="21">RX</text>
<text x="95" y="19.2">TX</text>
<text x="151.2" y="21.2">1</text>
<text x="151.4" y="23">2</text>
<text x="153.1" y="21.9">SCL</text>
<text x="153.1" y="23.8">SDA</text>
<text x="163.6" y="21.9">VDD</text>
<text x="163.8" y="23.7">GP7</text>
<text x="167.6" y="23">17</text>
<text x="167.8" y="21.2">18</text>
<text x="87.3" y="28.3">D7</text>
<text x="87.3" y="26.5">D6</text>
<text x="87.3" y="24.7">D5</text>
<text x="94.8" y="28.3">D4</text>
<text x="94.8" y="26.5">D3</text>
<text x="94.8" y="24.7">D2</text>
<text x="151.2" y="26.7">4</text>
<text x="151.3" y="24.9">3</text>
<text x="151.4" y="28.5">5</text>
<text x="153" y="25.7">A2</text>
<text x="153" y="27.5">A1</text>
<text x="153.1" y="29.3">A0</text>
<text x="163.8" y="29.3">GP4</text>
<text x="163.8" y="27.4">GP5</text>
<text x="163.8" y="25.6">GP6</text>
<text x="167.7" y="24.9">16</text>
<text x="167.8" y="26.7">15</text>
<text x="167.9" y="28.5">14</text>
<text x="87.3" y="32">3V3</text>
<text x="87.3" y="30.2">D8</text>
<text x="93.3" y="30.2">GND</text>
<text x="94.9" y="32">5V</text>
<text x="151" y="34">8</text>
<text x="151.1" y="32.3">7</text>
<text x="151.2" y="35.8">9</text>
<text x="151.4" y="30.4">6</text>
<text x="152.5" y="31.1">!RESET</text>
<text x="153.2" y="33">NC</text>
<text x="153.3" y="34.8">INE</text>
<text x="163.8" y="31.1">GP3</text>
<text x="163.8" y="34.8">GP1</text>
<text x="163.9" y="32.9">GP2</text>
<text x="167.6" y="35.8">10</text>
<text x="167.7" y="34">11</text>
<text x="167.7" y="32.2">12</text>
<text x="167.7" y="30.3">13</text>
<text x="153.3" y="36.6">VSS</text>
<text x="164.1" y="36.6">GP0</text>
<text x="92.4" y="93.8">1</text>
<text x="92.6" y="95.6">2</text>
<text x="94.3" y="94.5">SCL</text>
<text x="104.8" y="94.5">VDD</text>
<text x="108.8" y="95.6">17</text>
<text x="109" y="93.8">18</text>
<text x="120.2" y="91.9">10</text>
<text x="121.3" y="95.6">8</text>
<text x="121.3" y="93.8">9</text>
<text x="92.4" y="99.3">4</text>
<text x="92.5" y="97.5">3</text>
<text x="92.6" y="101.1">5</text>
<text x="94.2" y="98.3">A2</text>
<text x="94.2" y="100.1">A1</text>
<text x="94.3" y="96.4">SDA</text>
<text x="94.3" y="101.9">A0</text>
<text x="105" y="101.9">GP4</text>
<text x="105" y="100">GP5</text>
<text x="105" y="98.2">GP6</text>
<text x="105" y="96.4">GP7</text>
<text x="108.9" y="97.5">16</text>
<text x="109" y="99.3">15</text>
<text x="109" y="101.1">14</text>
<text x="121.3" y="101.1">5</text>
<text x="121.3" y="99.3">6</text>
<text x="121.3" y="97.5">7</text>
<text x="92.2" y="106.6">8</text>
<text x="92.3" y="104.9">7</text>
<text x="92.6" y="103">6</text>
<text x="93.7" y="103.7">!RESET</text>
<text x="94.4" y="105.6">NC</text>
<text x="94.4" y="107.4">INE</text>
<text x="105" y="103.7">GP3</text>
<text x="105" y="107.4">GP1</text>
<text x="105.1" y="105.5">GP2</text>
<text x="108.9" y="106.6">11</text>
<text x="108.9" y="104.8">12</text>
<text x="108.9" y="102.9">13</text>
<text x="121.3" y="106.6">2</text>
<text x="121.3" y="104.8">3</text>
<text x="121.3" y="103">4</text>
<text x="92.4" y="108.4">9</text>
<text x="94.5" y="109.2">VSS</text>
<text x="105.2" y="109.2">GP0</text>
<text x="108.8" y="108.4">10</text>
<text x="121.3" y="108.5">1</text>
<text x="120.2" y="125">10</text>
<text x="92.4" y="126.9">1</text>
<text x="92.5" y="130.5">3</text>
<text x="92.6" y="128.7">2</text>
<text x="94.2" y="131.3">A2</text>
<text x="94.3" y="127.6">SCL</text>
<text x="94.3" y="129.5">SDA</text>
<text x="104.8" y="127.6">VDD</text>
<text x="105" y="131.3">GP6</text>
<text x="105" y="129.4">GP7</text>
<text x="108.8" y="128.7">17</text>
<text x="108.9" y="130.5">16</text>
<text x="109" y="126.9">18</text>
<text x="121.3" y="130.5">7</text>
<text x="121.3" y="128.7">8</text>
<text x="121.3" y="126.9">9</text>
<text x="92.3" y="138">7</text>
<text x="92.4" y="132.4">4</text>
<text x="92.6" y="134.2">5</text>
<text x="92.6" y="136.1">6</text>
<text x="93.7" y="136.8">!RESET</text>
<text x="94.2" y="133.2">A1</text>
<text x="94.3" y="135">A0</text>
<text x="105" y="136.8">GP3</text>
<text x="105" y="135">GP4</text>
<text x="105" y="133.1">GP5</text>
<text x="108.9" y="137.9">12</text>
<text x="108.9" y="136">13</text>
<text x="109" y="132.4">15</text>
<text x="109" y="134.2">14</text>
<text x="121.3" y="137.9">3</text>
<text x="121.3" y="136.1">4</text>
<text x="121.3" y="134.2">5</text>
<text x="121.3" y="132.4">6</text>
<text x="92.2" y="139.7">8</text>
<text x="92.4" y="141.5">9</text>
<text x="94.4" y="138.7">NC</text>
<text x="94.4" y="140.5">INE</text>
<text x="94.5" y="142.3">VSS</text>
<text x="105" y="140.5">GP1</text>
<text x="105.1" y="138.6">GP2</text>
<text x="105.2" y="142.3">GP0</text>
<text x="108.8" y="141.5">10</text>
<text x="108.9" y="139.7">11</text>
<text x="121.3" y="141.6">1</text>
<text x="121.3" y="139.7">2</text>
</g>
</svg>
